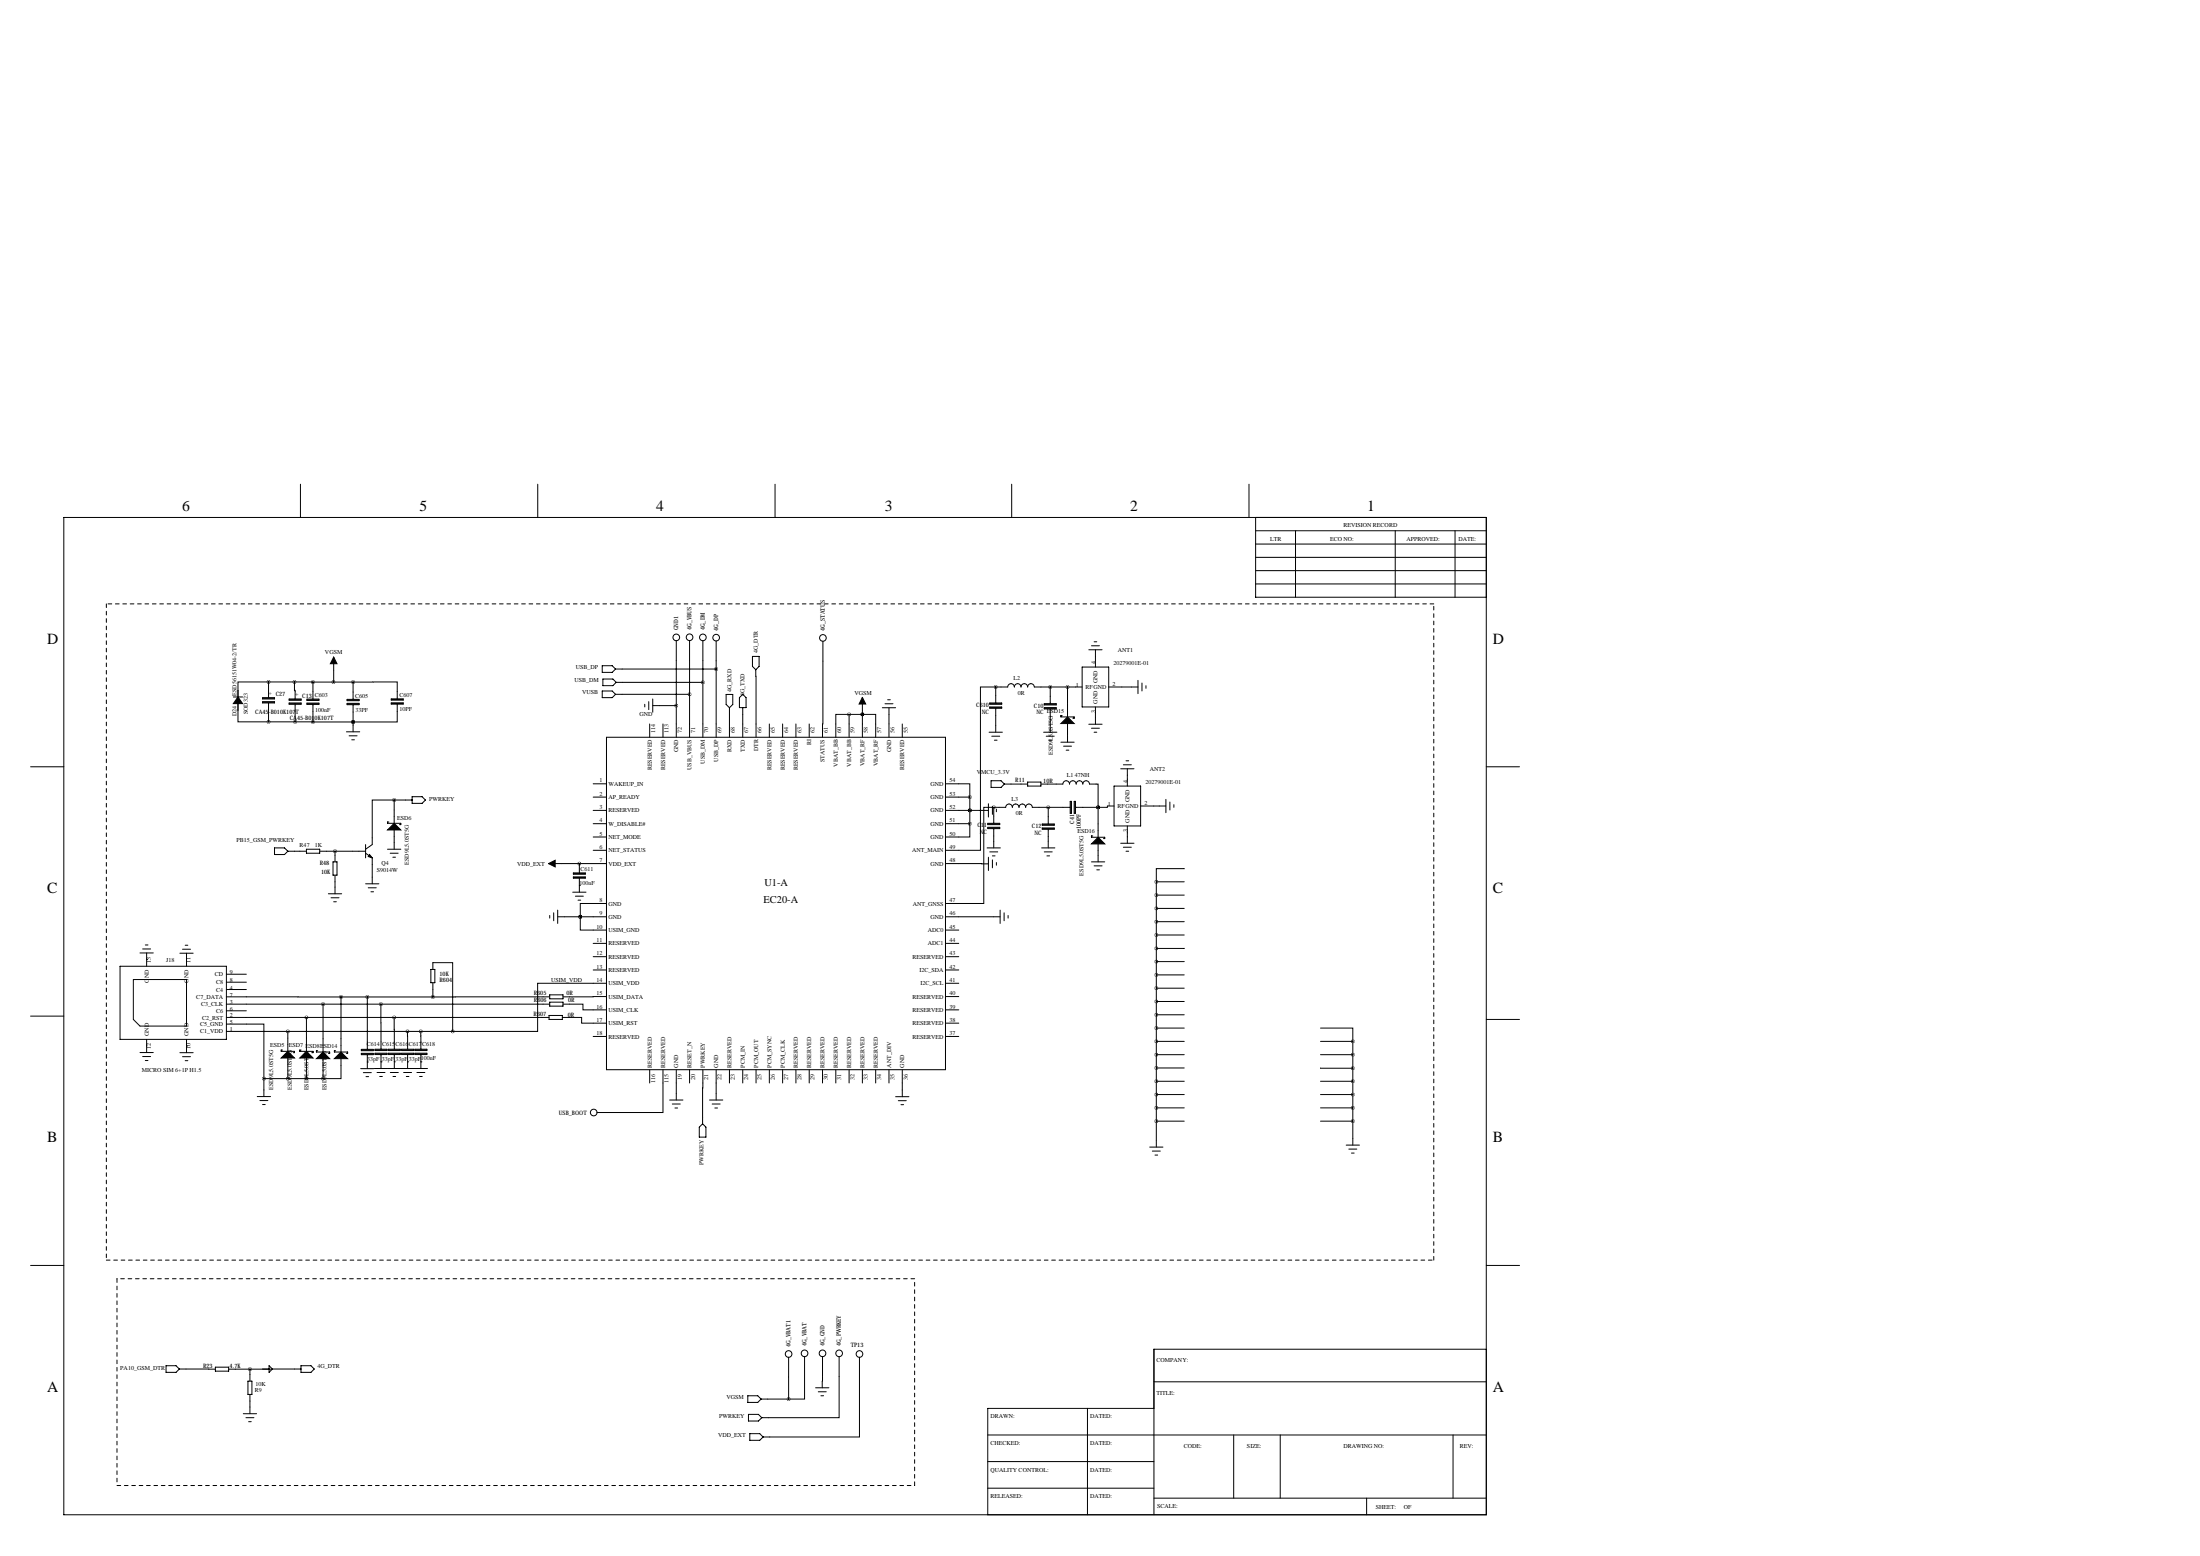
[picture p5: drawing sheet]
<svg xmlns="http://www.w3.org/2000/svg" width="841mm" height="594mm" viewBox="0 0 841 594" stroke-linecap="round" stroke-linejoin="round" font-family="sans-serif">
<g fill="none" stroke="#000" stroke-width=".38">
<path d="M24.4 197.7h543.5v381h-543.5zM114.8 185v12.7M205.5 185v12.7M296.2 185v12.7M386.6 185v12.7M477.3 185v12.7M479.8 197.7v30.5h88.1M479.8 212.9h88.1M479.8 202.8h88.1M479.8 207.8h88.1M479.8 218h88.1M495 202.8v25.4"/>
<path d="M533.1 202.8v25.4M556 202.8v25.4M479.8 223.1h88.1M127.5 251l-.1 9.6M230.1 254.3h3.8l1.3 1.3-1.3 1.3h-3.8zM230.4 259.4h3.8l1.3 1.3-1.3 1.2h-3.8zM235.2 255.6h38.5M258.4 244.7v37M263.5 244.7v37M268.6 244.7v37M273.7 244.8v36.9M287.5 250.8h2.6v3.8l-1.3 1.2-1.3-1.2z"/>
<path d="M288.8 255.8l.1 25.9M314.5 244.9l-.2 36.8M413.5 254.8h10.2v15.3h-10.2zM416.1 248.2h5M417.1 246.7h3M418.1 245.2h1M418.6 248.2v6.6M434.8 259.9v5.1M89.2 266.3h3.5M90.9 268.8v7h11.7M100.3 268h4.6v.5h-4.6zM100.3 266.5h4.6v.5h-4.6z"/>
<path d="M100.3 266.8h4.6M100.3 268.3h4.6M102.6 260.5h-11.7v5.8M102.6 260.5v6M102.6 268.5v7.3M102.6 260.5h9.9M102.6 275.8h10.2M110.5 268.5h4.6v.6h-4.6zM110.5 268.8h4.6M110.5 267h4.6v.5h-4.6zM110.5 267.3h4.6M112.5 260.5l.3 6.5"/>
<path d="M112.5 260.5l7.1 .1M112.8 275.8h6.8M112.8 269.1v6.7M117.3 268.9h4.6M117.3 267.1h4.6v.5h-4.6zM117.3 268.6h4.6v.5h-4.6zM117.3 267.3h4.6M119.6 260.6v6.5M119.6 269.1v6.7M119.6 260.6h15.3M119.6 275.8h15.3M132.4 279.6h5.1"/>
<path d="M132.6 267.2h4.6v.5h-4.6zM132.6 268.7h4.6v.5h-4.6zM132.6 267.4h4.6M132.6 269h4.6M134.9 260.6l16.9-.1v6.5M134.9 275.8h.1M134.9 260.6v6.6M134.9 269.2v10.4M149.5 268.5h4.6v.5h-4.6zM149.5 267.2h4.6M149.5 268.8h4.6M149.5 267h4.6v.5h-4.6z"/>
<path d="M151.8 269v6.8h-16.9M230.1 264h3.8l1.3 1.2-1.3 1.3h-3.8zM235.2 265.2h28.3M235.5 260.7h33.1M246.4 269.1v1M247.9 268v3.1M248.3 276.6v5.1M249.4 269.6h9M249.4 267v5.1M253.3 276.6v5.1M277.5 265.3h2.5v3.8l-1.3 1.3-1.2-1.3zM278.7 270.4v11.3"/>
<path d="M282.5 266.5l1.3-1.3 1.3 1.3v3.8h-2.6zM283.8 270.3v11.4M294 276.6v5.1M299.1 276.6v5.1M304.1 276.6v5.1M309.2 276.6v5.1M324.5 272.9h-5.1v8.8M324.5 272.9v8.8M324.5 272.9h5M329.5 272.9h5.1v8.8M329.5 272.9h.1M329.5 266.4v15.3"/>
<path d="M337.2 270.4h5M338.2 268.9h3M339.2 267.3h1M339.7 270.4v11.3M344.8 276.6v5.1M378 279.7h5M378.2 268.5h4.6v.6h-4.6zM378.2 270.1h4.6v.5h-4.6zM378.2 268.8h4.6M378.2 270.3h4.6M380.5 262.5h4.6a1.27 1.27 0 0 1 1.2-1.3 1.27 1.27 0 0 1 1.3 1.3 1.27 1.27 0 0 1 1.3-1.3 1.27 1.27 0 0 1 1.2 1.3 1.27 1.27 0 0 1 1.3-1.3 1.27 1.27 0 0 1 1.3 1.3 1.27 1.27 0 0 1 1.3-1.3 1.27 1.27 0 0 1 1.2 1.3h18.3M380.5 262.5h-5.9v62.3h-13.3"/>
<path d="M380.5 262.5v6M380.5 270.6v9.1M398.8 279.7h5.1M399 269.1h4.6M399 270.6h4.6M399 268.8h4.6v.5h-4.6zM399 270.3h4.6v.5h-4.6zM401.3 262.5v6.3M401.3 270.8v8.9M405.9 273.4h-.5v.5h5.1v.5h-.5M407.9 262.5v11.4M407.9 276.4v7.1"/>
<path d="M416.1 276.7h5M417.1 278.2h3M418.1 279.7h1M418.6 270.1v6.6M423.6 262.5h11.2M436.4 260.9v3.1M437.9 261.9v1.1M11.7 292.9h12.7M133.4 281.1h3M134.4 282.6h1M226.7 299.4h5M231.7 281.7h129.6v127h-129.6z"/>
<path d="M361.3 299.4h9.3v5.1M378.7 298.3h3.8l1.3 1.2-1.3 1.3h-3.8zM379 281.2h3M380 282.8h1M383.8 299.5h8.9M392.7 298.8h5.1v1.5h-5.1zM397.8 299.5h8.3a1.27 1.27 0 0 1 1.3-1.2 1.27 1.27 0 0 1 1.3 1.2 1.27 1.27 0 0 1 1.3-1.2 1.27 1.27 0 0 1 1.2 1.2 1.27 1.27 0 0 1 1.3-1.2 1.27 1.27 0 0 1 1.3 1.2 1.27 1.27 0 0 1 1.2-1.2 1.27 1.27 0 0 1 1.3 1.2h3.3v8.9M399.8 281.2h3M400.8 282.8h1M405.4 283.5h5.1M406.4 285.1h3M407.4 286.6h1"/>
<path d="M428.2 293.7h5.1M429.3 292.2h3M430.3 290.6h1M430.8 293.7v6.6M567.9 292.9h12.7M148.6 314h-.5v.5h5.1v.5h-.5M150.6 305.6h-8.4v17.1l-2.5 1.7M150.6 305.6v8.9M150.6 317.1v7.3M150.6 305.6h6.9M157.5 304.4h3.8l1.3 1.2-1.3 1.3h-3.8zM226.7 304.5h5"/>
<path d="M226.7 309.6h5M226.7 314.7h5M226.7 319.8h5M361.3 304.5h9.3M361.3 309.6h16.4M361.3 314.7h9.3M370.6 314.7v5.1h-9.3M370.6 309.6h.1M370.6 304.5v10.2M377.4 314.5h4.6v.5h-4.6zM377.4 316h4.6v.6h-4.6zM377.4 314.8h4.6"/>
<path d="M377.4 316.3h4.6M377.7 307.1v5M379.2 308.1v3M379.7 308.4h4.6a1.27 1.27 0 0 1 1.3-1.2 1.27 1.27 0 0 1 1.2 1.2 1.27 1.27 0 0 1 1.3-1.2 1.27 1.27 0 0 1 1.3 1.2 1.27 1.27 0 0 1 1.3-1.2 1.27 1.27 0 0 1 1.2 1.2 1.27 1.27 0 0 1 1.3-1.2 1.27 1.27 0 0 1 1.3 1.2h14.4M379.7 308.4h-3.8v36.8h-14.6M379.7 308.4v6.1M379.7 316.6v7.3M380.7 309.1v1M398.3 315h4.5M398.3 316.6h4.5M398.3 314.8h4.5v.5h-4.5zM398.3 316.3h4.5v.5h-4.5z"/>
<path d="M400.6 308.4v6.4M400.6 316.8v7.1M408.9 306.1h.5v4.6h-.5zM409.2 306.1v4.6M410.5 306.1h.5v4.6h-.5zM410.7 306.1v4.6M411 308.4h8.6M417.6 319.3h-.5v.6h5v.5h-.5M419.6 308.4h.1M419.6 308.4v11.5M425.7 307.9h-2.5v.5h-3.6M425.7 300.3h10.2v15.2h-10.2z"/>
<path d="M430.8 315.5v6.6M435.8 307.9h9.7M445.5 305.4v5.1M447 306.4v3M448.6 307.4v1M104.9 323.9h3.8l1.3 1.3-1.3 1.3h-3.8zM110 325.2h7.1M117.1 324.4h5.1v1.6h-5.1zM122.2 325.2h17.5M127.3 329.3h1.5v5h-1.5zM128 325.2v4.1M128 334.3v7.1"/>
<path d="M139.7 326l2.5 1.7v9.9M139.7 322.7v5M139.7 337.6h5.1M140.7 339.2h3.1M148.1 324.4h5.1M149.1 326h3M150.1 327.5h1M209.6 329.9h22.1M219.1 333.5h4.6v.5h-4.6zM219.1 335h4.6v.5h-4.6zM219.1 333.7h4.6M219.1 335.2h4.6"/>
<path d="M221.4 338.3h.1M221.4 329.9v3.6M221.4 335.5v5.3M226.7 324.8h5M361.3 329.9l16.4 .1M377.2 323.9h5.1M377.7 327.5v5.1M378.2 325.4h3.1M379.2 328.5v3M379.2 327h1M380.7 329.5v1M398 323.9h5.1"/>
<path d="M399 325.4h3.1M400 327h1.1M417.1 329.3h5M418.1 330.8h3M419.1 332.3h1M419.6 322.4v6.9M428.2 322.1h5.1M429.3 323.7h3M430.3 325.2h1M441.9 336.9v101.3M441.9 336.9h10.6M452.5 331.8h-10.6v5.1"/>
<path d="M125.5 341.4h5.1M126.5 343h3M127.5 344.5h1M141.7 340.7h1M210.1 349.7v1M211.6 348.7v3.1M213.1 350.2h18.6M213.1 347.7v5.1M218.8 340.8h5.1M219.9 342.4h3M220.9 343.9h1M221.7 350.2h.1"/>
<path d="M221.7 350.2v5.1h10M231.7 345.2h-10v5M361.3 350.2h20.9M361.3 355.3h5.1M382.2 347.7v5.1M383.7 348.7v3.1M385.2 349.7v1M441.9 342h10.6M441.9 347h10.6M441.9 352.1h10.6M441.9 357.2h10.6M45.9 369.1h40.6v28h-40.6z"/>
<path d="M51 374.2h20.3v17.8h-17.8l-2.5-2.5zM53.5 364.1h5.1M54.5 362.5h3.1M55.5 361h1M56 366.6h.1M56 364.1v5M68.7 364.2h5.1M69.7 362.6h3.1M70.8 361.1h1M71.3 364.2v4.9M86.5 378h7.6M86.5 375.2h7.6"/>
<path d="M86.5 372.2h7.6M164.6 370.4h1.6v5h-1.6zM165.4 370.4v-2.6h7.6v26.2M165.4 375.4v5.5M226.7 360.4h5M226.7 365.5h5M226.7 370.6h5M231.7 375.6h-26.3v18.4h-32.4M361.3 360.4h5.1M361.3 365.5h5.1M361.3 370.6h5.1M361.3 375.6h5.1"/>
<path d="M441.9 367.4h10.6M441.9 372.4h10.6M441.9 377.5h10.6M452.5 362.3h-10.6M11.7 388.2h12.7M56 397.1v5M71.3 399.6h.1M71.3 397.1v5.1M86.5 380.8l43.8 .1M86.5 391.2h14.3v20.9M86.5 388.7h123.3M86.5 383.6h123.6"/>
<path d="M86.5 394h86.5M86.5 386.2h7.6M110 394v7.6M117.1 388.7v12.9M123.4 383.6v18.3M130.3 380.9v21M130.3 380.9h35.1M140.4 380.9v20M145.5 383.6l.1 17.2M150.6 388.7l.1 12.1M155.7 394l.1 6.8M160.8 394v6.8"/>
<path d="M209.8 387.9h5.1v1.6h-5.1zM210.1 380.8l-44.7 .1M210.1 380.1h5v1.5h-5zM210.1 382.8h5v1.6h-5zM214.9 388.7h7.3v2.2h9.5M215.1 383.6h7.7v2.2h8.9M226.7 396h5M231.7 380.7l-16.6 .1M361.3 380.7h5.1M361.3 385.8h5.1M361.3 390.9h5.1M361.3 396h5.1"/>
<path d="M441.9 397.8h10.6M441.9 382.6h10.6M441.9 387.7h10.6M441.9 392.8h10.6M504.6 392.8h12.3v5M504.6 397.8h12.3M516.9 397.8v39.7M567.9 389.5h12.7M53.5 402.1h5.1M54.5 403.6h3.1M55.5 405.1h1M68.7 402.2h5.1"/>
<path d="M69.7 403.7h3.1M70.8 405.2h1M98.3 418.9h5.1M100.8 412.1v6.8M100.8 412.1h22.6M107.9 401.1h-.5v.5h5.1v.6h-.5M110 404.2v7.9M115.1 401.1h-.5v.5h5v.6h-.5M117.1 404.2v7.9M121.4 401.4h-.5v.5h5.1v.5h-.5M123.4 404.4v7.7M128.3 401.4h-.5v.5h5v.5h-.5"/>
<path d="M130.3 404.4v7.7h-6.9M137.8 408.2h5.1M138.1 400.9h4.5v.5h-4.5zM138.1 402.4h4.5v.5h-4.5zM138.1 401.1h4.5M138.1 402.7h4.5M138.8 409.8h3.1M139.9 411.3h1M140.4 405.7h.1M140.4 402.9v5.3M143.1 408.2h20.3M143.3 400.8h4.6v.5h-4.6z"/>
<path d="M143.3 402.4h4.6v.5h-4.6zM143.3 401.1h4.6M143.3 402.6h4.6M144.1 409.7h3M145.1 411.2h1M145.6 405.7h.1M145.6 402.9v5.3M148.4 400.8h4.6v.5h-4.6zM148.4 402.4h4.6v.5h-4.6zM148.4 401.1h4.6M148.4 402.6h4.6M149.1 409.7h3.1"/>
<path d="M150.2 411.2h1M150.7 405.7h.1M150.7 402.9v5.3M153.5 400.8h4.5v.5h-4.5zM153.5 402.4h4.5v.5h-4.5zM153.5 401.1h4.5M153.5 402.6h4.5M154.2 409.7h3.1M155.2 411.2h1.1M155.8 405.7h.1M155.8 402.9v5.3M158.5 400.8h4.6v.5h-4.6z"/>
<path d="M158.5 402.4h4.6v.5h-4.6zM158.5 401.1h4.6M158.5 402.6h4.6M159.3 409.7h3.1M160.3 411.2h1M160.8 405.7h.1M160.8 402.9v5.3M248.3 408.7v5M253.3 408.7v16.3h-25.2M258.4 408.7v11.5M263.5 408.7v5M268.6 408.7l-.1 20.6"/>
<path d="M273.7 408.7v11.5M278.7 408.7v5M283.8 408.7v5M288.9 408.7v5M294 408.7v5M299.1 408.7v5M304.1 408.7v5M309.2 408.7v5M314.3 408.7v5M319.4 408.7v5M324.5 408.7v5M329.5 408.7v5"/>
<path d="M334.6 408.7v5M339.7 408.7v5M342.2 419h5.1M344.8 408.7v10.3M441.9 402.9h10.6M441.9 413.1h10.6M441.9 418.2h10.6M441.9 408h10.6M504.6 408l12.3 .1M504.6 402.9h12.3M504.6 413.1h12.3M504.6 418.2h12.3"/>
<path d="M99.3 420.4h3.1M100.3 422h1M255.9 420.2h5.1M256.9 421.8h3M257.9 423.3h1M268.5 429.3l1.2 1.3v3.8h-2.5v-3.8zM271.1 420.2h5.1M272.1 421.8h3.1M273.2 423.3h1M343.3 420.5h3M344.3 422h1M439.3 438.2h5.1"/>
<path d="M440.3 439.7h3.1M441.9 423.2h10.6M441.9 428.3h10.6M504.6 423.2h12.3M504.6 428.3h12.3M514.4 437.5h5.1M515.4 439h3.1M441.4 441.3h1M516.4 440.5h1M11.7 483.4h12.7M567.9 483.4h12.7M301.3 518.5v16"/>
<path d="M307.4 518.2v16.3h-6.1M314.3 518.2l-.1 12M320.6 518.2v23.4h-29.5M328.4 518.5v30.5h-36.8M567.9 515.4h-127v63.3M63.4 521.7h3.9l1.2 1.3-1.2 1.3h-3.9zM68.5 523l13.8 .1M82.3 522.3h5.1v1.5h-5.1zM87.4 523.1h8.1M94.7 527.6h1.6v5.1h-1.6zM95.5 523.1v4.5M95.5 532.7v7.4"/>
<path d="M100.3 523h2.5M102.8 521.7l1.3 1.3-1.3 1.3zM115 523l-19.5 .1M115 521.7h3.8l1.3 1.3-1.3 1.3h-3.8zM285.8 533.2h3.8l1.2 1.3-1.2 1.3h-3.8zM290.8 534.5h10.5M311.7 530.2h5M312.7 531.7h3M313.7 533.2h1M415.5 538v40.7M440.9 527.9h127M440.9 538h-63.5v40.7"/>
<path d="M93 540.1h5M94 541.6h3M95 543.1h1M286 540.3h3.8l1.3 1.3-1.3 1.3h-3.8zM286.5 547.7h3.8l1.3 1.3-1.3 1.2h-3.8zM377.4 548.2h190.5M377.4 558.4h63.5M471.4 548.2v24.1M489.2 548.2v24.1M555.2 548.2v24.1M377.4 568.5h63.5M440.9 572.3h127"/>
<path d="M522.2 572.3v6.4"/>
<circle cx="258.4" cy="243.5" r="1.27"/>
<circle cx="263.5" cy="243.5" r="1.27"/>
<circle cx="268.6" cy="243.5" r="1.27"/>
<circle cx="273.7" cy="243.6" r="1.27"/>
<circle cx="314.5" cy="243.7" r="1.27"/>
<circle cx="226.9" cy="425" r="1.27"/>
<circle cx="301.3" cy="517.3" r="1.27"/>
<circle cx="307.4" cy="517" r="1.27"/>
<circle cx="314.3" cy="517" r="1.27"/>
<circle cx="320.6" cy="517" r="1.27"/>
<circle cx="328.4" cy="517.3" r="1.27"/>
</g>
<path d="M40.6 230.7v250.7M547.9 230.7h-507.3M40.6 481.4h507.3M44.7 488.5v79M349.5 488.5h-304.8M547.9 481.4v-250.7M44.7 567.5h304.8M349.5 567.5v-79" fill="none" stroke="#000" stroke-width=".38" stroke-dasharray="1.4 1.4"/>
<path d="M127.5 251l1.3 2.6h-2.6zM90.9 266.3l1.8 2.5h-3.5zM329.5 266.4l1.3 2.6h-2.5zM407.9 273.9l2.6 2.5h-5.1zM150.6 314.5l2.6 2.6h-5.1zM419.6 319.9l2.5 2.5h-5zM141.2 326.5l1 1.2-1.5-.5zM209.6 329.9l2.5-1.3v2.6zM107.4 404.2l2.6-2.6 2.5 2.6zM114.6 404.2l2.5-2.6 2.5 2.6zM123.4 401.9l2.6 2.5h-5.1zM130.3 401.9l2.5 2.5h-5z" fill="#000" stroke="#000" stroke-width=".38"/>
<path d="M516.9 397.8a.05 .05 0 0 0 .1 0 .05 .05 0 0 0-.1 0zM516.9 402.9a.05 .05 0 0 0 .1 0 .05 .05 0 0 0-.1 0zM516.9 408.1a.05 .05 0 0 0 .1 0 .05 .05 0 0 0-.1 0zM516.9 413.1a.05 .05 0 0 0 .1 0 .05 .05 0 0 0-.1 0zM516.9 418.2a.05 .05 0 0 0 .1 0 .05 .05 0 0 0-.1 0zM516.9 423.2a.05 .05 0 0 0 .1 0 .05 .05 0 0 0-.1 0zM516.9 428.3a.05 .05 0 0 0 .1 0 .05 .05 0 0 0-.1 0zM441.8 336.9a.05 .05 0 0 0 .1 0 .05 .05 0 0 0-.1 0zM441.8 342a.05 .05 0 0 0 .1 0 .05 .05 0 0 0-.1 0zM441.8 347a.05 .05 0 0 0 .1 0 .05 .05 0 0 0-.1 0zM441.8 352.1a.05 .05 0 0 0 .1 0 .05 .05 0 0 0-.1 0zM441.8 357.2a.05 .05 0 0 0 .1 0 .05 .05 0 0 0-.1 0zM441.8 362.3a.05 .05 0 0 0 .1 0 .05 .05 0 0 0-.1 0zM441.8 367.4a.05 .05 0 0 0 .1 0 .05 .05 0 0 0-.1 0zM441.8 372.4a.05 .05 0 0 0 .1 0 .05 .05 0 0 0-.1 0zM441.8 377.5a.05 .05 0 0 0 .1 0 .05 .05 0 0 0-.1 0zM441.8 382.6a.05 .05 0 0 0 .1 0 .05 .05 0 0 0-.1 0zM441.8 387.7a.05 .05 0 0 0 .1 0 .05 .05 0 0 0-.1 0zM441.8 392.8a.05 .05 0 0 0 .1 0 .05 .05 0 0 0-.1 0zM441.8 397.8a.05 .05 0 0 0 .1 0 .05 .05 0 0 0-.1 0zM441.8 402.9a.05 .05 0 0 0 .1 0 .05 .05 0 0 0-.1 0zM441.8 408a.05 .05 0 0 0 .1 0 .05 .05 0 0 0-.1 0zM441.8 413.1a.05 .05 0 0 0 .1 0 .05 .05 0 0 0-.1 0zM441.8 418.2a.05 .05 0 0 0 .1 0 .05 .05 0 0 0-.1 0zM441.8 423.2a.05 .05 0 0 0 .1 0 .05 .05 0 0 0-.1 0zM441.8 428.3a.05 .05 0 0 0 .1 0 .05 .05 0 0 0-.1 0zM160.7 394a.05 .05 0 0 0 .1 0 .05 .05 0 0 0-.1 0zM150.6 388.7a.05 .05 0 0 0 .1 0 .05 .05 0 0 0-.1 0zM145.5 383.6a.05 .05 0 0 0 .1 0 .05 .05 0 0 0-.1 0zM140.3 380.9a.05 .05 0 0 0 .1 0 .05 .05 0 0 0-.1 0zM221.7 350.2a.05 .05 0 0 0 .1 0 .05 .05 0 0 0-.1 0zM370.5 314.7a.05 .05 0 0 0 .1 0 .05 .05 0 0 0-.1 0zM370.5 309.6a.05 .05 0 0 0 .1 0 .05 .05 0 0 0-.1 0zM370.5 304.5a.05 .05 0 0 0 .1 0 .05 .05 0 0 0-.1 0zM134.9 260.6a.05 .05 0 0 0 .1 0 .05 .05 0 0 0-.1 0zM134.9 275.8a.05 .05 0 0 0 .1 0 .05 .05 0 0 0-.1 0zM165.4 380.9a.05 .05 0 0 0 .1 0 .05 .05 0 0 0-.1 0zM172.9 394a.05 .05 0 0 0 .1 0 .05 .05 0 0 0-.1 0zM370.5 309.6a.05 .05 0 0 0 .1 0 .05 .05 0 0 0-.1 0zM119.5 260.6a.05 .05 0 0 0 .1 0 .05 .05 0 0 0-.1 0zM119.5 275.8a.05 .05 0 0 0 .1 0 .05 .05 0 0 0-.1 0zM134.9 275.8a.05 .05 0 0 0 .1 0 .05 .05 0 0 0-.1 0zM221.3 329.9a.05 .05 0 0 0 .1 0 .05 .05 0 0 0-.1 0zM329.5 272.9a.05 .05 0 0 0 .1 0 .05 .05 0 0 0-.1 0zM324.4 272.9a.05 .05 0 0 0 .1 0 .05 .05 0 0 0-.1 0zM329.5 272.9a.05 .05 0 0 0 .1 0 .05 .05 0 0 0-.1 0zM127.4 260.6a.05 .05 0 0 0 .1 0 .05 .05 0 0 0-.1 0zM221.7 350.2a.05 .05 0 0 0 .1 0 .05 .05 0 0 0-.1 0zM268.5 260.7a.05 .05 0 0 0 .1 0 .05 .05 0 0 0-.1 0zM273.6 255.6a.05 .05 0 0 0 .1 0 .05 .05 0 0 0-.1 0zM258.4 269.6a.05 .05 0 0 0 .1 0 .05 .05 0 0 0-.1 0zM109.9 394a.05 .05 0 0 0 .1 0 .05 .05 0 0 0-.1 0zM117 388.7a.05 .05 0 0 0 .1 0 .05 .05 0 0 0-.1 0zM123.4 383.6a.05 .05 0 0 0 .1 0 .05 .05 0 0 0-.1 0zM100.8 412.1a.05 .05 0 0 0 .1 0 .05 .05 0 0 0-.1 0zM123.4 412.1a.05 .05 0 0 0 .1 0 .05 .05 0 0 0-.1 0zM117 412.1a.05 .05 0 0 0 .1 0 .05 .05 0 0 0-.1 0zM109.9 412.1a.05 .05 0 0 0 .1 0 .05 .05 0 0 0-.1 0zM380.4 262.5a.05 .05 0 0 0 .1 0 .05 .05 0 0 0-.1 0zM407.9 262.5a.05 .05 0 0 0 .1 0 .05 .05 0 0 0-.1 0zM301.3 534.5a.05 .05 0 0 0 .1 0 .05 .05 0 0 0-.1 0zM401.3 262.5a.05 .05 0 0 0 .1 0 .05 .05 0 0 0-.1 0zM379.7 308.4a.05 .05 0 0 0 .1 0 .05 .05 0 0 0-.1 0zM400.5 308.4a.05 .05 0 0 0 .1 0 .05 .05 0 0 0-.1 0zM419.6 308.4a.05 .05 0 0 0 .1 0 .05 .05 0 0 0-.1 0zM128 325.2a.05 .05 0 0 0 .1 0 .05 .05 0 0 0-.1 0zM150.6 305.6a.05 .05 0 0 0 .1 0 .05 .05 0 0 0-.1 0zM102.6 260.5a.05 .05 0 0 0 .1 0 .05 .05 0 0 0-.1 0zM102.6 275.8a.05 .05 0 0 0 .1 0 .05 .05 0 0 0-.1 0zM112.5 260.5a.05 .05 0 0 0 .1 0 .05 .05 0 0 0-.1 0zM112.7 275.8a.05 .05 0 0 0 .1 0 .05 .05 0 0 0-.1 0zM419.6 308.4a.05 .05 0 0 0 .1 0 .05 .05 0 0 0-.1 0z" fill="#000" stroke="#000" stroke-width="1.3"/>
<g font-size="5.9">
<text x="69.6" y="195.1">6</text>
<text x="160.3" y="195.1">5</text>
<text x="250.7" y="195.1">4</text>
<text x="338.1" y="195.1">3</text>
<text x="431.8" y="195.1">2</text>
<text x="522.5" y="195.1">1</text>
<text x="18" y="245.9">D</text>
<text x="570.5" y="245.9">D</text>
<text x="18" y="341.2">C</text>
<text x="570.5" y="341.2">C</text>
<text x="18" y="436.4">B</text>
<text x="570.5" y="436.4">B</text>
<text x="18" y="531.7">A</text>
<text x="570.5" y="531.7">A</text>
</g>
<g font-size="4">
<text x="292.1" y="338.4">U1-A</text>
<text x="291.8" y="344.9">EC20-A</text>
</g>
<g font-size="2.3">
<text x="513.3" y="201.5">REVISION RECORD</text>
<text x="485.4" y="206.6">LTR</text>
<text x="508.3" y="206.6">ECO NO:</text>
<text x="537.5" y="206.6">APPROVED:</text>
<text x="557.3" y="206.6">DATE:</text>
<text x="259.1" y="240.9" transform="rotate(-90 259.1 240.9)">GND1</text>
<text x="264.2" y="240.8" transform="rotate(-90 264.2 240.8)">4G_VBUS</text>
<text x="269.3" y="240.9" transform="rotate(-90 269.3 240.9)">4G_DM</text>
<text x="274.4" y="241" transform="rotate(-90 274.4 241)">4G_DP</text>
<text x="315.2" y="241.1" transform="rotate(-90 315.2 241.1)">4G_STATUS</text>
<text x="124.2" y="249.8">VGSM</text>
<text x="289.6" y="249.5" transform="rotate(-90 289.6 249.5)">4G_DTR</text>
<text x="427.2" y="249.1">ANT1</text>
<text x="220" y="255.6">USB_DP</text>
<text x="418.6" y="253.6" transform="rotate(-90 418.6 253.6)">4</text>
<text x="425.5" y="254.2">20279001E-01</text>
<text x="219.5" y="260.7">USB_DM</text>
<text x="387.3" y="259.9">L2</text>
<text x="411.1" y="262.5">1</text>
<text x="414.8" y="263.2">RFGND</text>
<text x="419.4" y="261.1" transform="rotate(-90 419.4 261.1)">GND</text>
<text x="425.1" y="261.9">2</text>
<text x="90.4" y="265.8" transform="rotate(-90 90.4 265.8)">ESD56151W04-2/TR</text>
<text x="102.6" y="265.5">+ C27</text>
<text x="112.8" y="266">+ C13</text>
<text x="120.2" y="266.4">C603</text>
<text x="135.7" y="266.6">C605</text>
<text x="152.6" y="266.3">C607</text>
<text x="222.5" y="265.2">VUSB</text>
<text x="279.5" y="264.3" transform="rotate(-90 279.5 264.3)">4G_RXD</text>
<text x="284.5" y="265.9" transform="rotate(-90 284.5 265.9)">4G_TXD</text>
<text x="326.5" y="265.4">VGSM</text>
<text x="388.9" y="265.3">0R</text>
<text x="419.4" y="268.8" transform="rotate(-90 419.4 268.8)">GND</text>
<text x="90.4" y="273.6" transform="rotate(-90 90.4 273.6)">D24</text>
<text x="94.7" y="272.9" transform="rotate(-90 94.7 272.9)">SOD323</text>
<text x="97.5" y="272.9">CA45-B010K107T</text>
<text x="110.7" y="274.9">CA45-B010K107T</text>
<text x="120.4" y="272.2">100nF</text>
<text x="135.9" y="272">33PF</text>
<text x="152.7" y="271.7">10PF</text>
<text x="244.3" y="273.7">GND</text>
<text x="373.1" y="270.1">C610</text>
<text x="375.2" y="272.6">NC</text>
<text x="395.1" y="270.3">C10</text>
<text x="396" y="272.9">NC ESD15</text>
<text x="418.6" y="272.5" transform="rotate(-90 418.6 272.5)">3</text>
<text x="250.3" y="280.1" transform="rotate(-90 250.3 280.1)">114</text>
<text x="255.4" y="280.1" transform="rotate(-90 255.4 280.1)">113</text>
<text x="260.5" y="280.1" transform="rotate(-90 260.5 280.1)">72</text>
<text x="265.6" y="280.1" transform="rotate(-90 265.6 280.1)">71</text>
<text x="270.7" y="280.1" transform="rotate(-90 270.7 280.1)">70</text>
<text x="275.7" y="280.1" transform="rotate(-90 275.7 280.1)">69</text>
<text x="280.8" y="280.1" transform="rotate(-90 280.8 280.1)">68</text>
<text x="285.9" y="280.1" transform="rotate(-90 285.9 280.1)">67</text>
<text x="291" y="280.1" transform="rotate(-90 291 280.1)">66</text>
<text x="296.1" y="280.1" transform="rotate(-90 296.1 280.1)">65</text>
<text x="301.1" y="280.1" transform="rotate(-90 301.1 280.1)">64</text>
<text x="306.2" y="280.1" transform="rotate(-90 306.2 280.1)">63</text>
<text x="311.3" y="280.1" transform="rotate(-90 311.3 280.1)">62</text>
<text x="316.4" y="280.1" transform="rotate(-90 316.4 280.1)">61</text>
<text x="321.5" y="280.1" transform="rotate(-90 321.5 280.1)">60</text>
<text x="326.5" y="280.1" transform="rotate(-90 326.5 280.1)">59</text>
<text x="331.6" y="280.1" transform="rotate(-90 331.6 280.1)">58</text>
<text x="336.7" y="280.1" transform="rotate(-90 336.7 280.1)">57</text>
<text x="341.8" y="280.1" transform="rotate(-90 341.8 280.1)">56</text>
<text x="346.9" y="280.1" transform="rotate(-90 346.9 280.1)">55</text>
<text x="259.2" y="287.4" transform="rotate(-90 259.2 287.4)">GND</text>
<text x="279.5" y="287.3" transform="rotate(-90 279.5 287.3)">RXD</text>
<text x="284.6" y="287.1" transform="rotate(-90 284.6 287.1)">TXD</text>
<text x="289.7" y="287" transform="rotate(-90 289.7 287)">DTR</text>
<text x="310" y="284.7" transform="rotate(-90 310 284.7)">RI</text>
<text x="340.5" y="287.4" transform="rotate(-90 340.5 287.4)">GND</text>
<text x="269.4" y="291.7" transform="rotate(-90 269.4 291.7)">USB_DM</text>
<text x="274.4" y="291" transform="rotate(-90 274.4 291)">USB_DP</text>
<text x="315.1" y="291.1" transform="rotate(-90 315.1 291.1)">STATUS</text>
<text x="320.2" y="292.9" transform="rotate(-90 320.2 292.9)">VBAT_BB</text>
<text x="325.2" y="292.9" transform="rotate(-90 325.2 292.9)">VBAT_BB</text>
<text x="330.3" y="292.6" transform="rotate(-90 330.3 292.6)">VBAT_RF</text>
<text x="335.4" y="292.6" transform="rotate(-90 335.4 292.6)">VBAT_RF</text>
<text x="402.3" y="288.5" transform="rotate(-90 402.3 288.5)">ESD9L5.0ST5G</text>
<text x="229.1" y="298.9">1</text>
<text x="249" y="294.3" transform="rotate(-90 249 294.3)">RESERVED</text>
<text x="254.1" y="294.3" transform="rotate(-90 254.1 294.3)">RESERVED</text>
<text x="264.3" y="294.2" transform="rotate(-90 264.3 294.2)">USB_VBUS</text>
<text x="294.8" y="294.3" transform="rotate(-90 294.8 294.3)">RESERVED</text>
<text x="299.8" y="294.3" transform="rotate(-90 299.8 294.3)">RESERVED</text>
<text x="304.9" y="294.3" transform="rotate(-90 304.9 294.3)">RESERVED</text>
<text x="345.6" y="294.3" transform="rotate(-90 345.6 294.3)">RESERVED</text>
<text x="362.8" y="298.9">54</text>
<text x="373.2" y="295.7">VMCU_3.3V</text>
<text x="388" y="298.9">R11</text>
<text x="398.6" y="299.2">10R</text>
<text x="407.7" y="296.8">L1</text>
<text x="410.7" y="296.8">47NH</text>
<text x="430.8" y="299" transform="rotate(-90 430.8 299)">4</text>
<text x="437.7" y="299.7">20279001E-01</text>
<text x="439.4" y="294.6">ANT2</text>
<text x="229.1" y="304">2</text>
<text x="232.5" y="300.2">WAKEUP_IN</text>
<text x="232.5" y="305.3">AP_READY</text>
<text x="355.5" y="305.3">GND</text>
<text x="355.5" y="300.2">GND</text>
<text x="362.8" y="304">53</text>
<text x="386.5" y="305.8">L3</text>
<text x="163.9" y="306.2">PWRKEY</text>
<text x="229.1" y="309.1">3</text>
<text x="232.5" y="310.4">RESERVED</text>
<text x="355.5" y="310.4">GND</text>
<text x="362.8" y="309.1">52</text>
<text x="388.1" y="311.3">0R</text>
<text x="423.3" y="307.9">1</text>
<text x="427" y="308.7">RFGND</text>
<text x="431.6" y="306.5" transform="rotate(-90 431.6 306.5)">GND</text>
<text x="437.3" y="307.4">2</text>
<text x="151.7" y="313.3">ESD6</text>
<text x="229.1" y="314.2">4</text>
<text x="232.5" y="315.5">W_DISABLE#</text>
<text x="355.5" y="315.5">GND</text>
<text x="362.8" y="314.2">51</text>
<text x="373.5" y="316">C11</text>
<text x="394.3" y="316.3">C12</text>
<text x="410.5" y="314.7" transform="rotate(-90 410.5 314.7)">C41</text>
<text x="413" y="316.8" transform="rotate(-90 413 316.8)">100PF</text>
<text x="430.8" y="318" transform="rotate(-90 430.8 318)">3</text>
<text x="431.6" y="314.3" transform="rotate(-90 431.6 314.3)">GND</text>
<text x="90.4" y="321.6">PB15_GSM_PWRKEY</text>
<text x="114.5" y="323.7">R47</text>
<text x="120.2" y="323.7">1K</text>
<text x="229.1" y="319.2">5</text>
<text x="232.5" y="320.5">NET_MODE</text>
<text x="355.5" y="320.5">GND</text>
<text x="362.8" y="319.2">50</text>
<text x="374.4" y="318.6">NC</text>
<text x="395.3" y="318.8">NC</text>
<text x="411.7" y="318.3">ESD16</text>
<text x="229.1" y="324.3">6</text>
<text x="229.1" y="329.4">7</text>
<text x="232.5" y="325.6">NET_STATUS</text>
<text x="348.5" y="325.6">ANT_MAIN</text>
<text x="362.8" y="329.4">48</text>
<text x="362.8" y="324.3">49</text>
<text x="122.2" y="330.5">R48</text>
<text x="122.7" y="333.8">10K</text>
<text x="144" y="333.1">S9014W</text>
<text x="145.8" y="330.3">Q4</text>
<text x="156.3" y="330.3" transform="rotate(-90 156.3 330.3)">ESD9L5.0ST5G</text>
<text x="197.6" y="330.7">VDD_EXT</text>
<text x="221.8" y="332.7">C611</text>
<text x="232.5" y="330.7">VDD_EXT</text>
<text x="355.5" y="330.7">GND</text>
<text x="414" y="334.5" transform="rotate(-90 414 334.5)">ESD9L5.0ST5G</text>
<text x="221.5" y="338">100nF</text>
<text x="229.1" y="344.6">8</text>
<text x="232.5" y="345.9">GND</text>
<text x="348.8" y="345.9">ANT_GNSS</text>
<text x="362.8" y="344.6">47</text>
<text x="229.1" y="349.7">9</text>
<text x="232.5" y="351">GND</text>
<text x="355.5" y="351">GND</text>
<text x="362.8" y="349.7">46</text>
<text x="227.9" y="354.8">10</text>
<text x="227.9" y="359.9">11</text>
<text x="232.5" y="356.1">USIM_GND</text>
<text x="354.5" y="356.1">ADC0</text>
<text x="362.8" y="359.9">44</text>
<text x="362.8" y="354.8">45</text>
<text x="227.9" y="365">12</text>
<text x="232.5" y="361.2">RESERVED</text>
<text x="354.5" y="361.2">ADC1</text>
<text x="362.8" y="365">43</text>
<text x="57.6" y="367.9" transform="rotate(-90 57.6 367.9)">13</text>
<text x="63.5" y="367.4">J18</text>
<text x="72.8" y="367.9" transform="rotate(-90 72.8 367.9)">11</text>
<text x="227.9" y="370">13</text>
<text x="232.5" y="366.3">RESERVED</text>
<text x="232.5" y="371.3">RESERVED</text>
<text x="348.6" y="366.3">RESERVED</text>
<text x="351.3" y="371.3">I2C_SDA</text>
<text x="362.8" y="370">42</text>
<text x="56.8" y="375.4" transform="rotate(-90 56.8 375.4)">GND</text>
<text x="72.1" y="375.4" transform="rotate(-90 72.1 375.4)">GND</text>
<text x="82" y="373">CD</text>
<text x="82.6" y="376">C8</text>
<text x="87.8" y="375.2">8</text>
<text x="87.8" y="372.2">9</text>
<text x="167.9" y="375.3">R604</text>
<text x="167.9" y="372.7">10K</text>
<text x="210.6" y="375.1">USIM_VDD</text>
<text x="227.9" y="375.1">14</text>
<text x="232.5" y="376.4">USIM_VDD</text>
<text x="351.7" y="376.4">I2C_SCL</text>
<text x="362.8" y="375.1">41</text>
<text x="75" y="381.6">C7_DATA</text>
<text x="82.6" y="378.8">C4</text>
<text x="87.8" y="383.6">3</text>
<text x="87.8" y="380.8">7</text>
<text x="87.8" y="378">4</text>
<text x="204" y="380">R605</text>
<text x="204" y="383">R606</text>
<text x="216.5" y="380">0R</text>
<text x="217.1" y="383">0R</text>
<text x="227.9" y="380.2">15</text>
<text x="232.5" y="381.5">USIM_DATA</text>
<text x="348.6" y="381.5">RESERVED</text>
<text x="362.8" y="380.2">40</text>
<text x="76.8" y="384.4">C3_CLK</text>
<text x="77.2" y="389.5">C2_RST</text>
<text x="82.6" y="386.9">C6</text>
<text x="87.8" y="388.7">2</text>
<text x="87.8" y="386.2">6</text>
<text x="203.9" y="388.1">R607</text>
<text x="217" y="388.3">0R</text>
<text x="227.9" y="385.3">16</text>
<text x="232.5" y="386.6">USIM_CLK</text>
<text x="348.6" y="386.6">RESERVED</text>
<text x="362.8" y="385.3">39</text>
<text x="56.8" y="395.8" transform="rotate(-90 56.8 395.8)">GND</text>
<text x="72.1" y="395.8" transform="rotate(-90 72.1 395.8)">GND</text>
<text x="76.4" y="394.8">C1_VDD</text>
<text x="76.4" y="392">C5_GND</text>
<text x="87.8" y="394">1</text>
<text x="87.8" y="391.2">5</text>
<text x="227.9" y="390.4">17</text>
<text x="227.9" y="395.4">18</text>
<text x="232.5" y="391.7">USIM_RST</text>
<text x="348.6" y="391.7">RESERVED</text>
<text x="362.8" y="395.4">37</text>
<text x="362.8" y="390.4">38</text>
<text x="57.6" y="400.6" transform="rotate(-90 57.6 400.6)">12</text>
<text x="72.8" y="400.6" transform="rotate(-90 72.8 400.6)">10</text>
<text x="103.2" y="400.1">ESD5</text>
<text x="110.3" y="400.1">ESD7 ESD8ESD14</text>
<text x="140.2" y="399.7">C614</text>
<text x="146" y="399.7">C615</text>
<text x="151.1" y="399.6">C616</text>
<text x="156.2" y="399.6">C617</text>
<text x="161.3" y="399.6">C618</text>
<text x="232.5" y="396.7">RESERVED</text>
<text x="348.6" y="396.7">RESERVED</text>
<text x="140.3" y="405.3">33pF</text>
<text x="145.9" y="405.3">33pF</text>
<text x="151.1" y="405.3">33pF</text>
<text x="156.2" y="405.4">33pF</text>
<text x="160.8" y="404.9">100nF</text>
<text x="249" y="407.9" transform="rotate(-90 249 407.9)">RESERVED</text>
<text x="254.1" y="407.9" transform="rotate(-90 254.1 407.9)">RESERVED</text>
<text x="259.2" y="407.9" transform="rotate(-90 259.2 407.9)">GND</text>
<text x="264.3" y="407.9" transform="rotate(-90 264.3 407.9)">RESET_N</text>
<text x="269.4" y="407.9" transform="rotate(-90 269.4 407.9)">PWRKEY</text>
<text x="274.4" y="407.9" transform="rotate(-90 274.4 407.9)">GND</text>
<text x="279.5" y="407.9" transform="rotate(-90 279.5 407.9)">RESERVED</text>
<text x="284.6" y="407.9" transform="rotate(-90 284.6 407.9)">PCM_IN</text>
<text x="289.7" y="407.9" transform="rotate(-90 289.7 407.9)">PCM_OUT</text>
<text x="294.8" y="407.9" transform="rotate(-90 294.8 407.9)">PCM_SYNC</text>
<text x="299.8" y="407.9" transform="rotate(-90 299.8 407.9)">PCM_CLK</text>
<text x="304.9" y="407.9" transform="rotate(-90 304.9 407.9)">RESERVED</text>
<text x="310" y="407.9" transform="rotate(-90 310 407.9)">RESERVED</text>
<text x="315.1" y="407.9" transform="rotate(-90 315.1 407.9)">RESERVED</text>
<text x="320.2" y="407.9" transform="rotate(-90 320.2 407.9)">RESERVED</text>
<text x="325.2" y="407.9" transform="rotate(-90 325.2 407.9)">RESERVED</text>
<text x="330.3" y="407.9" transform="rotate(-90 330.3 407.9)">RESERVED</text>
<text x="335.4" y="407.9" transform="rotate(-90 335.4 407.9)">RESERVED</text>
<text x="340.5" y="407.9" transform="rotate(-90 340.5 407.9)">ANT_DIV</text>
<text x="345.6" y="407.9" transform="rotate(-90 345.6 407.9)">GND</text>
<text x="54.2" y="409.5">MICRO SIM 6+1P H1.5</text>
<text x="250.3" y="413.6" transform="rotate(-90 250.3 413.6)">116</text>
<text x="255.4" y="413.6" transform="rotate(-90 255.4 413.6)">115</text>
<text x="260.5" y="412.5" transform="rotate(-90 260.5 412.5)">19</text>
<text x="265.6" y="412.5" transform="rotate(-90 265.6 412.5)">20</text>
<text x="270.7" y="412.5" transform="rotate(-90 270.7 412.5)">21</text>
<text x="275.7" y="412.5" transform="rotate(-90 275.7 412.5)">22</text>
<text x="280.8" y="412.5" transform="rotate(-90 280.8 412.5)">23</text>
<text x="285.9" y="412.5" transform="rotate(-90 285.9 412.5)">24</text>
<text x="291" y="412.5" transform="rotate(-90 291 412.5)">25</text>
<text x="296.1" y="412.5" transform="rotate(-90 296.1 412.5)">26</text>
<text x="301.1" y="412.5" transform="rotate(-90 301.1 412.5)">27</text>
<text x="306.2" y="412.5" transform="rotate(-90 306.2 412.5)">28</text>
<text x="311.3" y="412.5" transform="rotate(-90 311.3 412.5)">29</text>
<text x="316.4" y="412.5" transform="rotate(-90 316.4 412.5)">30</text>
<text x="321.5" y="412.5" transform="rotate(-90 321.5 412.5)">31</text>
<text x="326.5" y="412.5" transform="rotate(-90 326.5 412.5)">32</text>
<text x="331.6" y="412.5" transform="rotate(-90 331.6 412.5)">33</text>
<text x="336.7" y="412.5" transform="rotate(-90 336.7 412.5)">34</text>
<text x="341.8" y="412.5" transform="rotate(-90 341.8 412.5)">35</text>
<text x="346.9" y="412.5" transform="rotate(-90 346.9 412.5)">36</text>
<text x="104.4" y="416.3" transform="rotate(-90 104.4 416.3)">ESD9L5.0ST5G</text>
<text x="111.5" y="416.3" transform="rotate(-90 111.5 416.3)">ESD9L5.0ST5G</text>
<text x="117.9" y="416.5" transform="rotate(-90 117.9 416.5)">ESD9L5.0ST5G</text>
<text x="124.7" y="416.5" transform="rotate(-90 124.7 416.5)">ESD9L5.0ST5G</text>
<text x="213.6" y="425.9">USB_BOOT</text>
<text x="268.8" y="445.1" transform="rotate(-90 268.8 445.1)">PWRKEY</text>
<text x="302.1" y="514.6" transform="rotate(-90 302.1 514.6)">4G_VBAT1</text>
<text x="308.2" y="514.4" transform="rotate(-90 308.2 514.4)">4G_VBAT</text>
<text x="315" y="514.4" transform="rotate(-90 315 514.4)">4G_GND</text>
<text x="321.4" y="514.4" transform="rotate(-90 321.4 514.4)">4G_PWRKEY</text>
<text x="325.1" y="514.7">TP13</text>
<text x="442" y="520.3">COMPANY:</text>
<text x="46" y="523.6">PA10_GSM_DTR</text>
<text x="77.6" y="522.4">R23</text>
<text x="87.7" y="522.7">4.7K</text>
<text x="121.4" y="522.8">4G_DTR</text>
<text x="97.4" y="531.8">R9</text>
<text x="97.6" y="529.4">10K</text>
<text x="442" y="533">TITLE:</text>
<text x="277.6" y="534.5">VGSM</text>
<text x="274.8" y="541.6">PWRKEY</text>
<text x="378.5" y="541.9">DRAWN:</text>
<text x="416.6" y="541.9">DATED:</text>
<text x="274.4" y="549">VDD_EXT</text>
<text x="378.5" y="552">CHECKED:</text>
<text x="416.6" y="552">DATED:</text>
<text x="452.4" y="553.3">CODE:</text>
<text x="476.5" y="553.3">SIZE:</text>
<text x="513.3" y="553.3">DRAWING NO:</text>
<text x="557.8" y="553.3">REV:</text>
<text x="378.5" y="562.2">QUALITY CONTROL:</text>
<text x="416.6" y="562.2">DATED:</text>
<text x="378.5" y="572.3">RELEASED:</text>
<text x="416.6" y="572.3">DATED:</text>
<text x="442.2" y="576.1">SCALE:</text>
<text x="525.8" y="576.7">SHEET:</text>
<text x="536.4" y="576.7">OF</text>
</g>
</svg>
